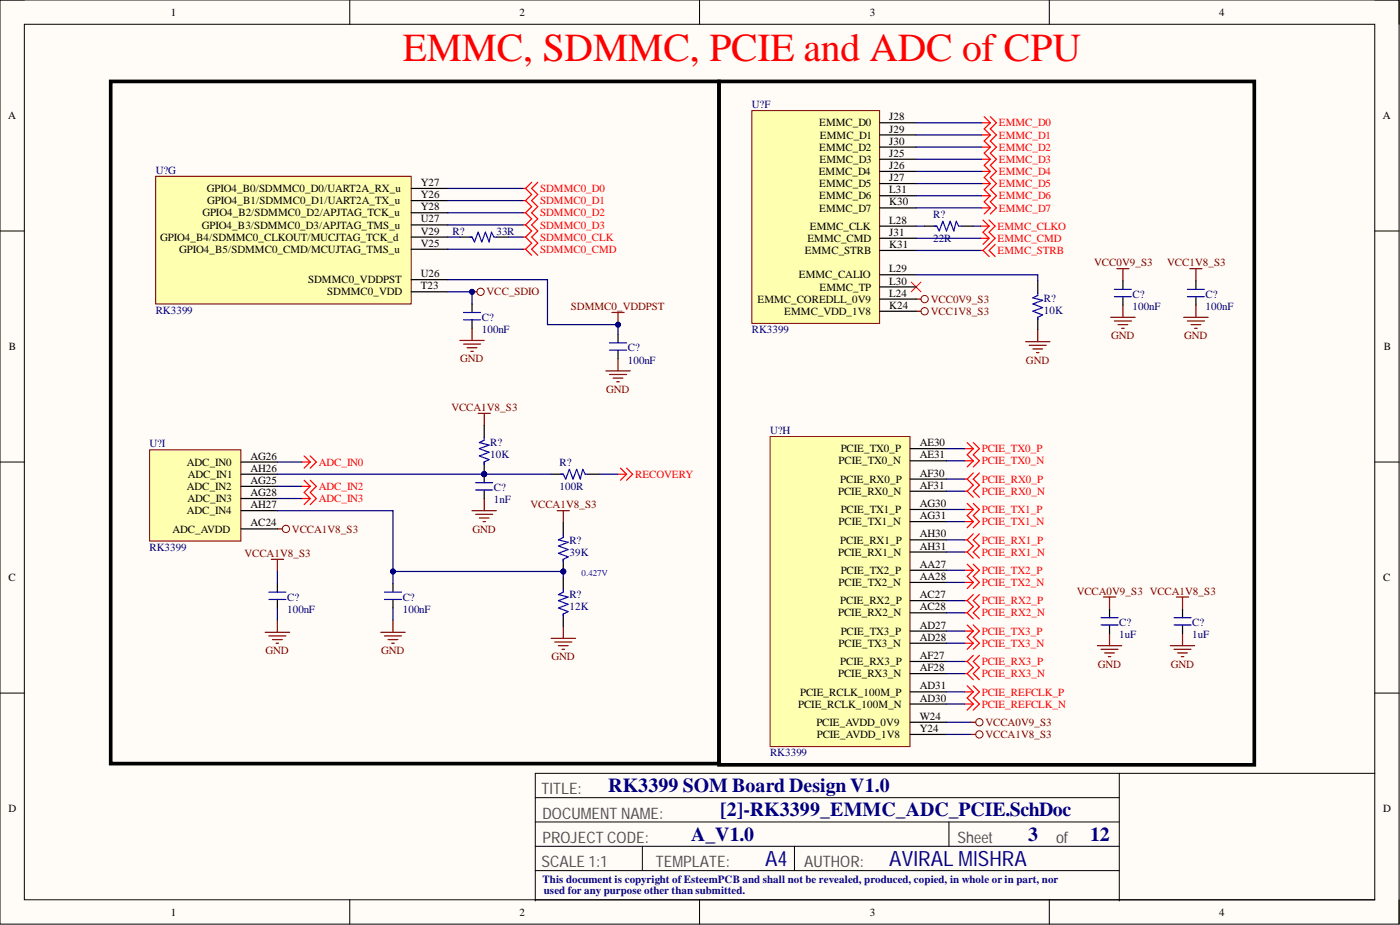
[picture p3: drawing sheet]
<svg xmlns="http://www.w3.org/2000/svg" width="292mm" height="193mm" viewBox="0 0 292 193" stroke-linecap="round" stroke-linejoin="round" font-family="sans-serif">
<path d="M0 0h291.9v192.8h-291.9z" fill-rule="evenodd" fill="#fffcf8"/>
<path d="M0 0h291.9v192.8h-291.9z" fill="none" stroke="#000" stroke-width=".21"/>
<path d="M5.1 5.1h281.7v182.6h-281.7z" fill-rule="evenodd" fill="#fffcf8"/>
<g fill="none" stroke="#000" stroke-width=".21">
<path d="M0 0h5.1M73 0v5.1M146 0v5.1M218.9 0v5.1M286.8 0h5.1v5.1M5.1 5.1h281.7v182.6h-281.7zM0 48.2h5.1M286.8 48.2h5.1M0 96.4h5.1M286.8 96.4h5.1M0 144.6h5.1M286.8 144.6h5.1"/>
<path d="M111.7 176.6h121.8M111.7 166.4h121.8M111.7 171.5h121.8M134 176.6v5M165.8 176.6v5M198 171.5v5.1M233.5 161.3v26.7M286.8 161.3h-175.1v26.7M73 187.7v5.1M111.7 187.7h175.1M111.7 181.6h121.8M146 187.7v5.1"/>
<path d="M218.9 187.7v5.1M291.9 187.7v5.1"/>
</g>
<g fill="none" stroke="#f00" stroke-width=".25">
<path d="M109.1 39.3h.6M109.7 39.3l1.2 1.3-1.2 1.2M110.9 38l-1.2 1.3M112.2 38l-1.3 1.3 1.3 1.3-1.3 1.2 1.3 1.3-1.3 1.3 1.3 1.3-1.3 1.2 1.3 1.3M204.8 25.6h1.8M204.8 28.1h1.8M204.8 30.7h1.8M204.8 33.2h1.8M204.8 35.8h1.8M204.8 38.3h1.8M205.4 24.3l1.2 1.3M206.6 25.6l-1.2 1.3 1.2 1.2"/>
<path d="M206.6 24.3l1.3 1.3-1.3 1.3 1.3 1.2-1.3 1.3 1.3 1.3-1.3 1.3 1.3 1.2-1.3 1.3 1.3 1.3-1.3 1.2 1.3 1.3-1.3 1.3 1.3 1.2-1.3 1.3 1.3 1.3-1.3 1.2M206.6 28.1l-1.2 1.3 1.2 1.3M206.6 30.7l-1.2 1.3 1.2 1.2M206.6 33.2l-1.2 1.3 1.2 1.3M206.6 35.8l-1.2 1.2 1.2 1.3M206.6 38.3l-1.2 1.3 1.2 1.2M109.1 41.8h.6M109.1 44.4h.6M109.1 46.9h.6M109.1 52h.6M109.7 41.8l1.2 1.3-1.2 1.3M109.7 44.4l1.2 1.3-1.2 1.2"/>
<path d="M109.7 46.9l1.2 1.3M109.7 52l1.2 1.3M110.9 50.7l-1.2 1.3M112.2 50.7l-1.3 1.3 1.3 1.3M204.6 49.7h1.8M204.6 52.2h.5M204.8 40.8h1.8M204.8 43.4h1.8M205.1 48.4l1.3 1.3M205.1 52.2l1.3 1.3M206.4 49.7l-1.3 1.3M206.4 48.4l1.2 1.3-2.5 2.5"/>
<path d="M206.6 40.8l-1.2 1.3 1.2 1.3M206.6 43.4l-1.2 1.2M207.6 51l-1.2 1.2 1.2 1.3"/>
</g>
<g fill="none" stroke="#800000" stroke-width=".25">
<path d="M95.9 71h5.1M96.7 71.8h3.6M97.5 72.5h2M98.2 73.3h.5M98.5 68.5v2.5M98.5 60.9h1M126.4 77.4h5.1M127.2 78.1h3.5M127.9 78.9h2.1M128.7 79.6h.5M128.9 74.8v2.6M191.1 62.4h1.1"/>
<path d="M191.1 64.9h1.1M214 71.3h5.1M214.7 72h3.6M215.5 72.8h2M216.3 73.6h.5M216.5 68.7v2.6"/>
</g>
<g fill="none" stroke="#800000" stroke-width=".21">
<circle cx="100.3" cy="60.9" r=".76"/>
<circle cx="192.9" cy="62.4" r=".76"/>
<circle cx="192.9" cy="64.9" r=".76"/>
</g>
<circle cx="98.5" cy="60.9" r=".51" fill="#000080"/>
<circle cx="98.5" cy="60.9" r=".51" fill="none" stroke="#000080" stroke-width=".21"/>
<g fill="none" stroke="#f00" stroke-width=".25">
<path d="M109.1 49.5h.6M109.7 49.5l1.2 1.2M110.9 48.2l-1.2 1.3M112.2 48.2l-1.3 1.3 1.3 1.2M204.6 47.2h1.8M205.1 45.9l1.3 1.3M206.4 47.2l-1.3 1.2M206.4 45.9l1.2 1.3-1.2 1.2M63 96.4h1.7M63.5 95.1l1.2 1.3M64.7 96.4l-1.2 1.3M64.7 95.1l1.3 1.3-1.3 1.3"/>
<path d="M128.9 98.9h1.8M129.5 97.7l1.2 1.2M130.7 98.9l-1.2 1.3M130.7 97.7l1.3 1.2-1.3 1.3M63 101.5h1.7M63 104h1.7M63.5 100.2l1.2 1.3M64.7 101.5l-1.2 1.2 1.2 1.3M64.7 100.2l1.3 1.3-1.3 1.2 1.3 1.3-1.3 1.3M64.7 104l-1.2 1.3"/>
</g>
<g fill="none" stroke="#800000" stroke-width=".25">
<path d="M233 56.1h2.6M234.3 56.1v2.5M248.3 56.1h2.5M249.5 56.1v2.5M231.8 66.2h5M232.5 67h3.6M233.3 67.7h2M234 68.5h.5M234.3 63.7v2.5M247 66.2h5.1M247.7 67h3.6M248.5 67.7h2"/>
<path d="M249.3 68.5h.5M249.5 63.7v2.5M99.8 86.2h2.5M101 86.2v2.6M56.6 116.7h2.5M57.9 110.3h1M57.9 116.7v2.5M98.5 106.5h5.1M99.2 107.3h3.6M100 108.1h2M100.8 108.8h.5M101 104v2.5"/>
<path d="M116.3 106.5h2.5M117.5 106.5v2.6M55.3 131.9h5.1M56.1 132.7h3.6M56.9 133.4h2M57.6 134.2h.5M57.9 129.4v2.5M79.5 131.9h5M80.2 132.7h3.6M81 133.4h2M81.7 134.2h.5M82 129.4v2.5"/>
<path d="M115 133.2h5.1M115.7 133.9h3.6M116.5 134.7h2M117.3 135.5h.5M117.5 130.6v2.6M229 134.7h5M229.7 135.5h3.6M230.2 124.5h2.6M230.5 136.2h2M231.2 137h.6M231.5 124.5v2.6M231.5 132.2v2.5"/>
<path d="M244.2 134.7h5.1M245 135.5h3.5M245.5 124.5h2.5M245.7 136.2h2M246.5 137h.5M246.7 124.5v2.6M246.7 132.2v2.5M202.6 150.7h1M202.6 153.2h1"/>
</g>
<g fill="none" stroke="#800000" stroke-width=".21">
<circle cx="59.7" cy="110.3" r=".76"/>
<circle cx="204.3" cy="150.7" r=".76"/>
<circle cx="204.3" cy="153.2" r=".76"/>
</g>
<path d="M190.1 58.8l2.1 2.1M192.2 58.8l-2.1 2.1" fill="none" stroke="#f00" stroke-width=".21"/>
<path d="M23.1 17h126.9v142.3h-126.9zM150 17h111.7v142.6h-111.7z" fill="none" stroke="#000" stroke-width=".76"/>
<path d="M32.5 36.8h53.3v26.6h-53.3z" fill-rule="evenodd" fill="#ffffb0"/>
<path d="M32.5 36.8h53.3v26.6h-53.3z" fill="none" stroke="#800000" stroke-width=".21"/>
<path d="M85.8 39.3h7.6M85.8 41.8h7.6M85.8 44.4h7.6M85.8 46.9h7.6M85.8 49.5h7.6M85.8 52h7.6M85.8 58.3h7.6M85.8 60.9h7.6" fill="none" stroke="#000" stroke-width=".25"/>
<path d="M160.7 91.1h29.2v64.7h-29.2z" fill-rule="evenodd" fill="#ffffb0"/>
<path d="M160.7 91.1h29.2v64.7h-29.2z" fill="none" stroke="#800000" stroke-width=".21"/>
<g fill="none" stroke="#000" stroke-width=".25">
<path d="M189.9 93.6h7.6M189.9 96.1h7.6M189.9 99.9h7.6M189.9 102.5h7.6M189.9 106.3h7.6M189.9 108.8h7.6M189.9 112.6h7.6M189.9 115.2h7.6M189.9 119h7.6M189.9 121.5h7.6M189.9 125.3h7.6M189.9 127.8h7.6"/>
<path d="M189.9 131.7h7.6M189.9 134.2h7.6M189.9 138h7.6M189.9 140.5h7.6M189.9 144.3h7.6M189.9 146.9h7.6M189.9 150.7h7.6M189.9 153.2h7.6"/>
</g>
<path d="M31.2 93.9h19.1v19h-19.1z" fill-rule="evenodd" fill="#ffffb0"/>
<path d="M31.2 93.9h19.1v19h-19.1z" fill="none" stroke="#800000" stroke-width=".21"/>
<path d="M50.3 96.4h7.6M50.3 98.9h7.6M50.3 101.5h7.6M50.3 104h7.6M50.3 106.5h7.6M50.3 110.3h7.6" fill="none" stroke="#000" stroke-width=".25"/>
<path d="M156.9 23.1h26.6v44.4h-26.6z" fill-rule="evenodd" fill="#ffffb0"/>
<path d="M156.9 23.1h26.6v44.4h-26.6z" fill="none" stroke="#800000" stroke-width=".21"/>
<g fill="none" stroke="#000" stroke-width=".25">
<path d="M183.5 25.6h7.6M183.5 28.1h7.6M183.5 30.7h7.6M183.5 33.2h7.6M183.5 35.8h7.6M183.5 38.3h7.6M95.9 49.5h2.6M103.6 49.5h2.5M183.5 40.8h7.6M183.5 43.4h7.6M183.5 47.2h7.6M183.5 49.7h7.6"/>
<path d="M183.5 52.2h7.6M183.5 57.3h7.6M183.5 59.9h7.6M216.5 58.6v2.5M234.3 58.6v1.8M249.5 58.6v1.8M98.5 63.4v1.8M98.5 66.7v1.8M128.9 69.8v1.7M128.9 73.1v1.7M183.5 62.4h7.6M183.5 64.9h7.6"/>
<path d="M234.3 61.9v1.8M249.5 61.9v1.8M101 88.8v2.5M115 98.9h2.5M122.6 98.9h2.5M101 102.2v1.8M117.5 109.1v2.5M57.9 121.8v1.7M57.9 125.1v1.7M82 121.8v1.7M82 125.1v1.7M117.5 120.5v2.5"/>
<path d="M231.5 127.1v1.8M231.5 130.4v1.8M246.7 127.1v1.8M246.7 130.4v1.8"/>
</g>
<g fill="none" stroke="#00f" stroke-width=".25">
<path d="M98 49.5h.5l.5 1 .8-2.1 .7 2.1 .8-2.1 .7 2.1 .5-2.1 .6 1.1h.5M96.7 66.7h3.6M96.7 65.2h3.6M127.2 73.1h3.5M127.2 71.5h3.5M216.5 61.1v.5l-1 .5 2 .6-2 .7 2 .8-2 .7M232.5 61.9h3.6M232.5 60.4h3.6M247.7 61.9h3.6M247.7 60.4h3.6M101 91.3v.5l-1 .5 2 .5-2 .8 2 .8-2 .7M117 98.9h.5l.5 1 .8-2 .8 2 .7-2 .8 2 .5-2 .5 1h.5"/>
<path d="M99.2 102.2h3.6M99.2 100.7h3.6M117.5 111.6v.5l-1 .5 2 .5-2 .8 2 .8-2 .7M56.1 125.1h3.6M56.1 123.5h3.6M80.2 125.1h3.6M80.2 123.5h3.6M117.5 123v.5l-1 .5 2 .5-2 .8 2 .8-2 .7M229.7 130.4h3.6M229.7 128.9h3.6M245 130.4h3.5M245 128.9h3.5"/>
</g>
<path d="M127.7 65.2h2.5M128.9 65.2v2.5" fill="none" stroke="#800000" stroke-width=".25"/>
<circle cx="128.9" cy="67.7" r=".51" fill="#000080"/>
<circle cx="128.9" cy="67.7" r=".51" fill="none" stroke="#000080" stroke-width=".21"/>
<g fill="none" stroke="#f00" stroke-width=".25">
<path d="M201.3 93.6h1.8M201.3 96.1h1.8M201.3 99.9h.5M201.8 92.3l1.3 1.3M201.8 99.9l1.3 1.3-1.3 1.3M203.1 93.6l-1.3 1.3 1.3 1.2M203.1 92.3l1.2 1.3-1.2 1.3 1.2 1.2-1.2 1.3M203.1 96.1l-1.3 1.3M203.1 98.7l-1.3 1.2M204.3 98.7l-1.2 1.2 1.2 1.3-1.2 1.3 1.2 1.2M201.3 106.3h1.8M201.3 108.8h1.8"/>
<path d="M201.3 119h1.8M201.3 102.5h.5M201.3 112.6h.5M201.3 115.2h.5M201.8 105l1.3 1.3M201.8 117.7l1.3 1.3M201.8 102.5l1.3 1.2M201.8 112.6l1.3 1.3-1.3 1.3M201.8 115.2l1.3 1.2M203.1 106.3l-1.3 1.3 1.3 1.2M203.1 105l1.2 1.3-1.2 1.3 1.2 1.2-1.2 1.3M203.1 108.8l-1.3 1.3"/>
<path d="M203.1 119l-1.3 1.2 1.3 1.3M203.1 117.7l1.2 1.3-1.2 1.2 1.2 1.3-1.2 1.3M203.1 111.4l-1.3 1.2M204.3 111.4l-1.2 1.2 1.2 1.3-1.2 1.3 1.2 1.2M201.3 121.5h1.8M201.3 131.7h1.8M201.3 134.2h1.8M201.3 125.3h.5M201.3 127.8h.5M201.3 138h.5M201.8 130.4l1.3 1.3M201.8 125.3l1.3 1.3-1.3 1.2"/>
<path d="M201.8 127.8l1.3 1.3M201.8 138l1.3 1.3-1.3 1.2M203.1 121.5l-1.3 1.3M203.1 131.7l-1.3 1.2 1.3 1.3M203.1 130.4l1.2 1.3-1.2 1.2 1.2 1.3-1.2 1.3M203.1 134.2l-1.3 1.3M203.1 124l-1.3 1.3M203.1 136.7l-1.3 1.3M204.3 124l-1.2 1.3 1.2 1.3-1.2 1.2 1.2 1.3M204.3 136.7l-1.2 1.3 1.2 1.3-1.2 1.2 1.2 1.3M201.3 144.3h1.8M201.3 146.9h1.8"/>
<path d="M201.3 140.5h.5M201.8 143.1l1.3 1.2M201.8 140.5l1.3 1.3M203.1 144.3l-1.3 1.3 1.3 1.3M203.1 143.1l1.2 1.2-1.2 1.3 1.2 1.3-1.2 1.2M203.1 146.9l-1.3 1.2"/>
</g>
<path d="M57.9 106.5h24.1v15.3M82 126.8v2.6" fill="none" stroke="#000080" stroke-width=".25"/>
<circle cx="82" cy="119.2" r=".51" fill="#000080"/>
<circle cx="82" cy="119.2" r=".51" fill="none" stroke="#000080" stroke-width=".21"/>
<path d="M57.9 98.9h43.1M57.9 96.4h5.1M57.9 104h5.1M57.9 101.5h5.1M82 119.2h35.5v1.3" fill="none" stroke="#000080" stroke-width=".25"/>
<circle cx="82" cy="119.2" r=".51" fill="#000080"/>
<circle cx="82" cy="119.2" r=".51" fill="none" stroke="#000080" stroke-width=".21"/>
<path d="M93.4 60.9h5.1v2.5" fill="none" stroke="#000080" stroke-width=".25"/>
<circle cx="98.5" cy="60.9" r=".51" fill="#000080"/>
<circle cx="98.5" cy="60.9" r=".51" fill="none" stroke="#000080" stroke-width=".21"/>
<path d="M93.4 58.3h20.8v9.4h14.7v2.1" fill="none" stroke="#000080" stroke-width=".25"/>
<circle cx="128.9" cy="67.7" r=".51" fill="#000080"/>
<circle cx="128.9" cy="67.7" r=".51" fill="none" stroke="#000080" stroke-width=".21"/>
<g fill="none" stroke="#000080" stroke-width=".25">
<path d="M93.4 39.3h15.7M191.1 38.3h13.7M191.1 35.8h13.7M191.1 33.2h13.7M191.1 30.7h13.7M191.1 28.1h13.7M191.1 25.6h13.7M93.4 52h15.7M93.4 49.5h2.5M93.4 46.9h15.7M93.4 44.4h15.7M93.4 41.8h15.7"/>
<path d="M106.1 49.5h3M191.1 57.3h25.4v1.3M191.1 52.2h13.5M191.1 49.7h13.5M191.1 47.2h1.8M191.1 43.4h13.7M191.1 40.8h13.7M203.1 47.2h1.5M101 98.9h14M125.1 98.9h3.8M197.5 99.9h3.8M197.5 96.1h3.8"/>
<path d="M197.5 93.6h3.8M57.9 119.2v2.6M197.5 119h3.8M197.5 115.2h3.8M197.5 112.6h3.8M197.5 108.8h3.8M197.5 106.3h3.8M197.5 102.5h3.8M57.9 126.8v2.6M197.5 138h3.8M197.5 134.2h3.8M197.5 131.7h3.8"/>
<path d="M197.5 127.8h3.8M197.5 125.3h3.8M197.5 121.5h3.8M197.5 153.2h5.1M197.5 150.7h5.1M197.5 146.9h3.8M197.5 144.3h3.8M197.5 140.5h3.8"/>
</g>
<path d="M192.9 47.2h2.6M200.5 47.2h2.6" fill="none" stroke="#000" stroke-width=".25"/>
<path d="M194.9 47.2h.6l.5 1 .7-2 .8 2 .7-2 .8 2 .5-2 .5 1h.5" fill="none" stroke="#00f" stroke-width=".25"/>
<text font-size="8.3" fill="#f00" x="84" y="12.7">EMMC, SDMMC, PCIE and ADC of CPU</text>
<g font-size="4.4" fill="#0c0087">
<text x="159.7" y="180.7">A4</text>
<text x="185.6" y="180.7">AVIRAL MISHRA</text>
</g>
<g font-size="4.1" fill="#000080">
<text x="126.9" y="165.2">RK3399 SOM Board Design V1.0</text>
<text x="150.3" y="170.3">[2]-RK3399_EMMC_ADC_PCIE.SchDoc</text>
<text x="144.2" y="175.4">A_V1.0</text>
<text x="214.5" y="175.4">3</text>
<text x="227.4" y="175.4">12</text>
</g>
<g font-size="3.5" fill="#00f">
<text x="215.9" y="68.1">PIR?01</text>
<text x="100.5" y="98.4">PIR?01</text>
<text x="116.8" y="130.2">PIR?01</text>
</g>
<text font-size="3.5" fill="#000080" x="116.8" y="118.5">PIR?01</text>
<g font-size="3.3" fill="#505050">
<text x="113" y="165.7">TITLE:</text>
<text x="113.2" y="170.8">DOCUMENT NAME:</text>
<text x="113.2" y="175.9">PROJECT CODE:</text>
<text x="199.8" y="175.9">Sheet</text>
<text x="220.3" y="175.9">of</text>
<text x="113" y="180.9">SCALE 1:1</text>
<text x="136.8" y="180.9">TEMPLATE:</text>
<text x="167.8" y="180.9">AUTHOR:</text>
</g>
<text font-size="2.8" fill="#000080" x="100.5" y="100.4">PIC?02</text>
<g font-size="2.3">
<text x="35.6" y="3.3">1</text>
<text x="108.4" y="3.3">2</text>
<text x="181.5" y="3.3">3</text>
<text x="254.3" y="3.3">4</text>
<text x="1.7" y="24.9">A</text>
<text x="170.9" y="26.4">EMMC_D0</text>
<text x="171.1" y="28.9">EMMC_D1</text>
<text x="185.6" y="25.1">J28</text>
<text x="185.6" y="27.6">J29</text>
<text x="288.5" y="24.9">A</text>
<text x="170.9" y="31.4">EMMC_D2</text>
<text x="171" y="34">EMMC_D3</text>
<text x="185.6" y="30.2">J30</text>
<text x="185.6" y="32.7">J25</text>
<text x="185.6" y="35.3">J26</text>
<text x="43.2" y="40.1">GPIO4_B0/SDMMC0_D0/UART2A_RX_u</text>
<text x="87.8" y="38.8">Y27</text>
<text x="87.8" y="41.3">Y26</text>
<text x="170.8" y="36.5">EMMC_D4</text>
<text x="170.9" y="39.1">EMMC_D5</text>
<text x="170.9" y="41.6">EMMC_D6</text>
<text x="185.6" y="37.8">J27</text>
<text x="185.6" y="40.3">L31</text>
<text x="42.1" y="47.7">GPIO4_B3/SDMMC0_D3/APJTAG_TMS_u</text>
<text x="42.2" y="45.1">GPIO4_B2/SDMMC0_D2/APJTAG_TCK_u</text>
<text x="43.2" y="42.6">GPIO4_B1/SDMMC0_D1/UART2A_TX_u</text>
<text x="87.8" y="43.9">Y28</text>
<text x="87.8" y="46.4">U27</text>
<text x="169" y="47.9">EMMC_CLK</text>
<text x="170.9" y="44.1">EMMC_D7</text>
<text x="185.6" y="42.9">K30</text>
<text x="185.6" y="46.7">L28</text>
<text x="33.4" y="50.2">GPIO4_B4/SDMMC0_CLKOUT/MUCJTAG_TCK_d</text>
<text x="37.4" y="52.8">GPIO4_B5/SDMMC0_CMD/MCUJTAG_TMS_u</text>
<text x="87.8" y="49">V29</text>
<text x="87.8" y="51.5">V25</text>
<text x="168" y="53">EMMC_STRB</text>
<text x="168.5" y="50.5">EMMC_CMD</text>
<text x="185.6" y="49.2">J31</text>
<text x="185.6" y="51.7">K31</text>
<text x="64.3" y="59.1">SDMMC0_VDDPST</text>
<text x="87.8" y="57.8">U26</text>
<text x="166.7" y="58.1">EMMC_CALIO</text>
<text x="185.6" y="56.8">L29</text>
<text x="185.6" y="59.4">L30</text>
<text x="68.3" y="61.6">SDMMC0_VDD</text>
<text x="87.8" y="60.4">T23</text>
<text x="158.1" y="63.2">EMMC_COREDLL_0V9</text>
<text x="163.6" y="65.7">EMMC_VDD_1V8</text>
<text x="171" y="60.6">EMMC_TP</text>
<text x="185.6" y="61.9">L24</text>
<text x="185.6" y="64.4">K24</text>
<text x="1.9" y="73.1">B</text>
<text x="288.7" y="73.1">B</text>
<text x="52.3" y="95.9">AG26</text>
<text x="175.4" y="94.4">PCIE_TX0_P</text>
<text x="191.9" y="93.1">AE30</text>
<text x="191.9" y="95.6">AE31</text>
<text x="39" y="97.2">ADC_IN0</text>
<text x="39.2" y="99.7">ADC_IN1</text>
<text x="52.3" y="98.4">AH26</text>
<text x="52.3" y="101">AG25</text>
<text x="175" y="96.9">PCIE_TX0_N</text>
<text x="175.3" y="100.7">PCIE_RX0_P</text>
<text x="191.9" y="99.4">AF30</text>
<text x="191.9" y="102">AF31</text>
<text x="39" y="102.2">ADC_IN2</text>
<text x="39" y="107.3">ADC_IN4</text>
<text x="39.1" y="104.8">ADC_IN3</text>
<text x="52.3" y="103.5">AG28</text>
<text x="52.3" y="106">AH27</text>
<text x="174.9" y="103.2">PCIE_RX0_N</text>
<text x="175.4" y="107">PCIE_TX1_P</text>
<text x="191.9" y="105.8">AG30</text>
<text x="36" y="111.1">ADC_AVDD</text>
<text x="52.3" y="109.8">AC24</text>
<text x="175" y="109.6">PCIE_TX1_N</text>
<text x="175.3" y="113.4">PCIE_RX1_P</text>
<text x="191.9" y="108.3">AG31</text>
<text x="191.9" y="112.1">AH30</text>
<text x="174.9" y="115.9">PCIE_RX1_N</text>
<text x="175.4" y="119.7">PCIE_TX2_P</text>
<text x="191.9" y="114.7">AH31</text>
<text x="191.9" y="118.5">AA27</text>
<text x="1.8" y="121.3">C</text>
<text x="175" y="122.3">PCIE_TX2_N</text>
<text x="191.9" y="121">AA28</text>
<text x="191.9" y="124.8">AC27</text>
<text x="288.6" y="121.3">C</text>
<text x="174.9" y="128.6">PCIE_RX2_N</text>
<text x="175.3" y="126.1">PCIE_RX2_P</text>
<text x="191.9" y="127.3">AC28</text>
<text x="191.9" y="131.1">AD27</text>
<text x="175" y="134.9">PCIE_TX3_N</text>
<text x="175.4" y="132.4">PCIE_TX3_P</text>
<text x="191.9" y="133.7">AD28</text>
<text x="191.9" y="137.5">AF27</text>
<text x="174.9" y="141.3">PCIE_RX3_N</text>
<text x="175.3" y="138.8">PCIE_RX3_P</text>
<text x="191.9" y="140">AF28</text>
<text x="191.9" y="143.8">AD31</text>
<text x="166.5" y="147.6">PCIE_RCLK_100M_N</text>
<text x="166.9" y="145.1">PCIE_RCLK_100M_P</text>
<text x="191.9" y="146.4">AD30</text>
<text x="170.3" y="151.4">PCIE_AVDD_0V9</text>
<text x="170.4" y="154">PCIE_AVDD_1V8</text>
<text x="191.9" y="150.2">W24</text>
<text x="191.9" y="152.7">Y24</text>
<text x="1.8" y="169.4">D</text>
<text x="288.6" y="169.4">D</text>
<text x="35.6" y="191">1</text>
<text x="108.4" y="191">2</text>
<text x="181.5" y="191">3</text>
<text x="254.3" y="191">4</text>
</g>
<g font-size="2.3" fill="#000080">
<text x="156.9" y="22.6">U?F</text>
<text x="32.5" y="36.3">U?G</text>
<text x="194.7" y="45.4">R?</text>
<text x="94.4" y="49">R?</text>
<text x="103.6" y="49">33R</text>
<text x="194.7" y="50.5">22R</text>
<text x="32.5" y="65.4">RK3399</text>
<text x="217.8" y="62.9">R?</text>
<text x="217.8" y="65.4">10K</text>
<text x="236.3" y="62.1">C?</text>
<text x="236.3" y="64.7">100nF</text>
<text x="251.5" y="62.1">C?</text>
<text x="251.5" y="64.7">100nF</text>
<text x="100.5" y="67">C?</text>
<text x="100.5" y="69.5">100nF</text>
<text x="156.9" y="69.5">RK3399</text>
<text x="131" y="73.3">C?</text>
<text x="131" y="75.8">100nF</text>
<text x="31.2" y="93.3">U?I</text>
<text x="102.3" y="93.1">R?</text>
<text x="102.3" y="95.6">10K</text>
<text x="160.7" y="90.6">U?H</text>
<text x="116.8" y="97.2">R?</text>
<text x="103.1" y="102.5">C?</text>
<text x="103.1" y="105">1nF</text>
<text x="116.8" y="102.2">100R</text>
<text x="118.8" y="113.4">R?</text>
<text x="31.2" y="114.9">RK3399</text>
<text x="118.8" y="115.9">39K</text>
<text x="59.9" y="125.3">C?</text>
<text x="84" y="125.3">C?</text>
<text x="118.8" y="124.8">R?</text>
<text x="59.9" y="127.8">100nF</text>
<text x="84" y="127.8">100nF</text>
<text x="118.8" y="127.3">12K</text>
<text x="233.5" y="130.6">C?</text>
<text x="248.8" y="130.6">C?</text>
<text x="233.5" y="133.2">1uF</text>
<text x="248.8" y="133.2">1uF</text>
<text x="160.7" y="157.8">RK3399</text>
</g>
<g font-size="2.3" fill="#f00">
<text x="208.4" y="26.4">EMMC_D0</text>
<text x="208.4" y="28.9">EMMC_D1</text>
<text x="208.4" y="31.4">EMMC_D2</text>
<text x="208.4" y="34">EMMC_D3</text>
<text x="112.7" y="40.1">SDMMC0_D0</text>
<text x="208.4" y="36.5">EMMC_D4</text>
<text x="208.4" y="39.1">EMMC_D5</text>
<text x="208.4" y="41.6">EMMC_D6</text>
<text x="112.7" y="42.6">SDMMC0_D1</text>
<text x="112.7" y="45.1">SDMMC0_D2</text>
<text x="112.7" y="47.7">SDMMC0_D3</text>
<text x="208.1" y="47.9">EMMC_CLKO</text>
<text x="208.4" y="44.1">EMMC_D7</text>
<text x="112.7" y="52.8">SDMMC0_CMD</text>
<text x="112.7" y="50.2">SDMMC0_CLK</text>
<text x="208.1" y="50.5">EMMC_CMD</text>
<text x="208.1" y="53">EMMC_STRB</text>
<text x="204.8" y="94.4">PCIE_TX0_P</text>
<text x="66.5" y="97.2">ADC_IN0</text>
<text x="132.5" y="99.7">RECOVERY</text>
<text x="204.8" y="96.9">PCIE_TX0_N</text>
<text x="204.8" y="100.7">PCIE_RX0_P</text>
<text x="66.5" y="102.2">ADC_IN2</text>
<text x="66.5" y="104.8">ADC_IN3</text>
<text x="204.8" y="107">PCIE_TX1_P</text>
<text x="204.8" y="103.2">PCIE_RX0_N</text>
<text x="204.8" y="109.6">PCIE_TX1_N</text>
<text x="204.8" y="113.4">PCIE_RX1_P</text>
<text x="204.8" y="119.7">PCIE_TX2_P</text>
<text x="204.8" y="115.9">PCIE_RX1_N</text>
<text x="204.8" y="122.3">PCIE_TX2_N</text>
<text x="204.8" y="126.1">PCIE_RX2_P</text>
<text x="204.8" y="128.6">PCIE_RX2_N</text>
<text x="204.8" y="132.4">PCIE_TX3_P</text>
<text x="204.8" y="134.9">PCIE_TX3_N</text>
<text x="204.8" y="138.8">PCIE_RX3_P</text>
<text x="204.8" y="141.3">PCIE_RX3_N</text>
<text x="204.8" y="145.1">PCIE_REFCLK_P</text>
<text x="204.8" y="147.6">PCIE_REFCLK_N</text>
</g>
<g font-size="2.3" fill="#800000">
<text x="228.3" y="55.5">VCC0V9_S3</text>
<text x="243.5" y="55.5">VCC1V8_S3</text>
<text x="101.5" y="61.6">VCC_SDIO</text>
<text x="119.1" y="64.7">SDMMC0_VDDPST</text>
<text x="194.2" y="63.2">VCC0V9_S3</text>
<text x="194.2" y="65.7">VCC1V8_S3</text>
<text x="231.8" y="70.8">GND</text>
<text x="247.1" y="70.8">GND</text>
<text x="96" y="75.6">GND</text>
<text x="214.1" y="75.8">GND</text>
<text x="126.5" y="81.9">GND</text>
<text x="94.2" y="85.7">VCCA1V8_S3</text>
<text x="110.7" y="106">VCCA1V8_S3</text>
<text x="60.9" y="111.1">VCCA1V8_S3</text>
<text x="98.6" y="111.1">GND</text>
<text x="51" y="116.2">VCCA1V8_S3</text>
<text x="224.6" y="124">VCCA0V9_S3 VCCA1V8_S3</text>
<text x="55.4" y="136.5">GND</text>
<text x="79.5" y="136.5">GND</text>
<text x="115.1" y="137.7">GND</text>
<text x="229" y="139.3">GND</text>
<text x="244.3" y="139.3">GND</text>
<text x="205.6" y="151.4">VCCA0V9_S3</text>
<text x="205.6" y="154">VCCA1V8_S3</text>
</g>
<g font-size="2.3" fill="#0c0087">
<text x="113.2" y="184.2">This document is copyright ofEsteemPCB and shall not be revealed, produced, copied, in whole or in part, nor</text>
<text x="113.5" y="186.4">used for any purpose other than submitted.</text>
</g>
<text font-size="1.9" fill="#00f" x="121.3" y="120.1">0.427V</text>
</svg>
